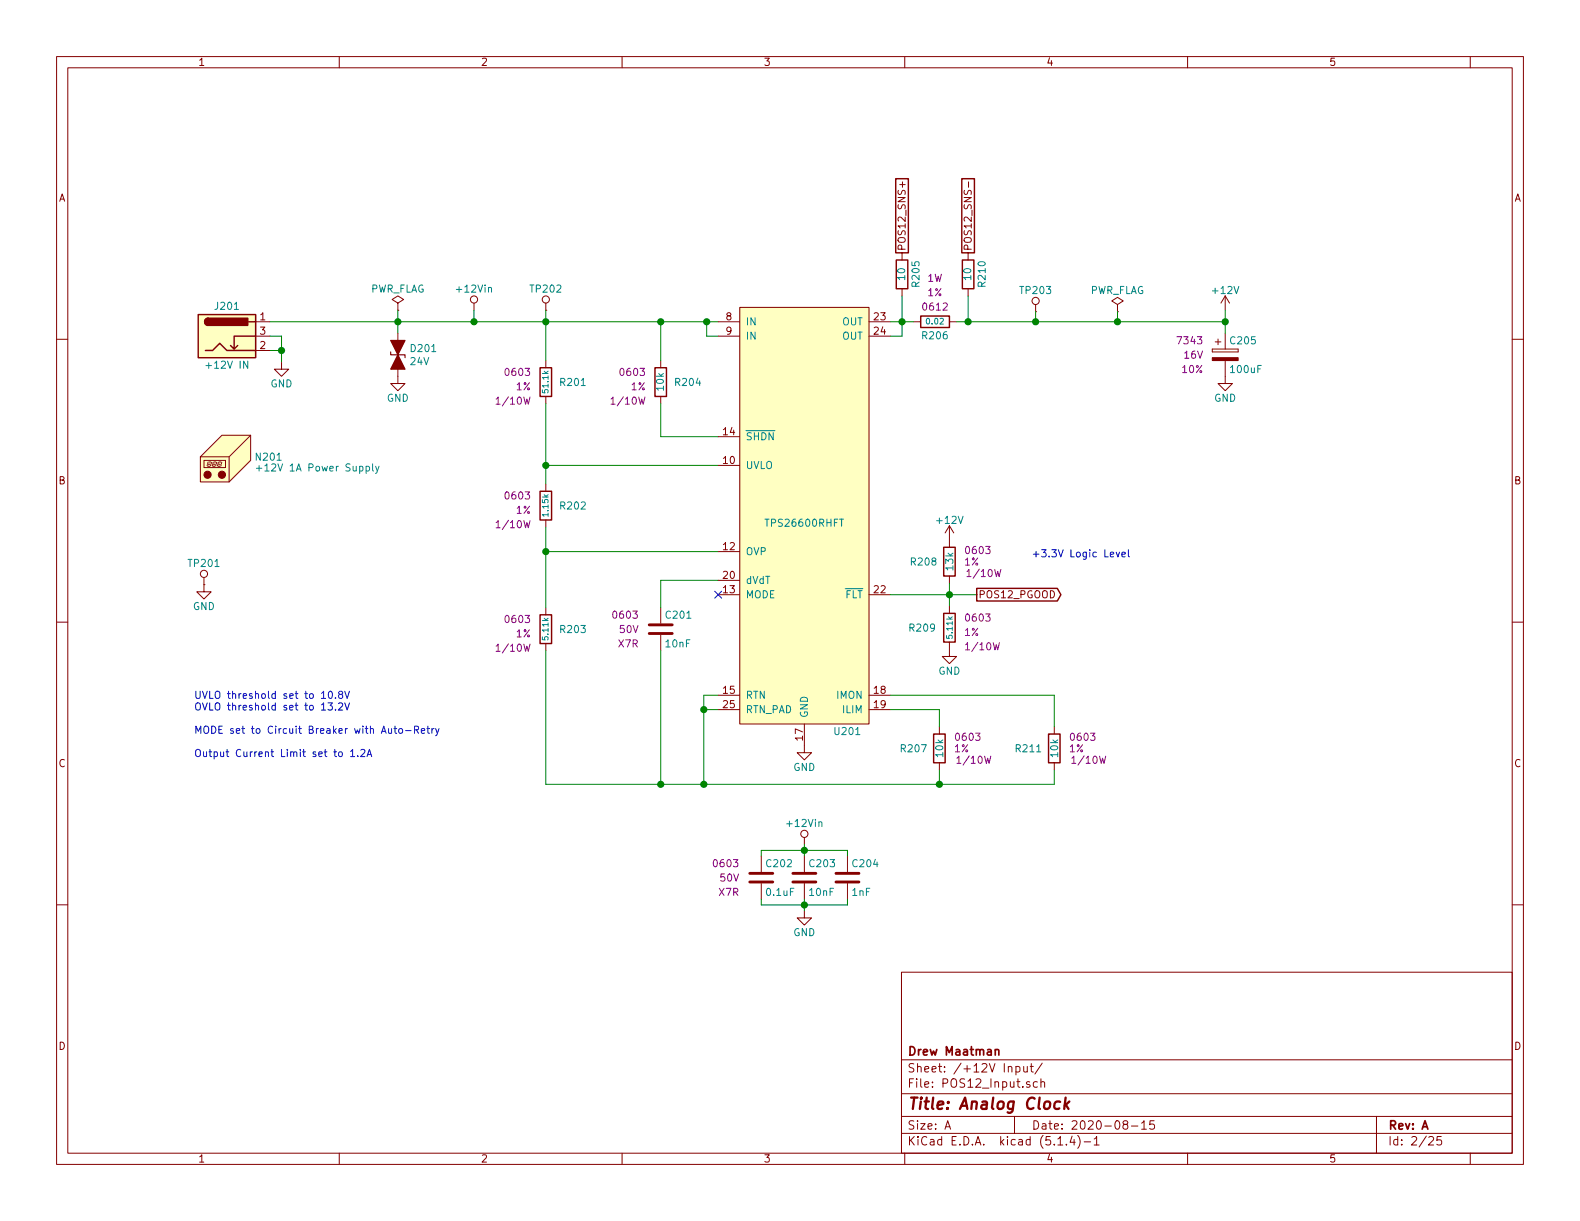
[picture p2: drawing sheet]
<svg xmlns="http://www.w3.org/2000/svg" width="279mm" height="216mm" viewBox="0 0 279 216" stroke-linecap="round" stroke-linejoin="round" font-family="sans-serif">
<g fill="none" stroke="#840000" stroke-width=".18">
<path d="M10 10h259.4v195.9h-259.4zM12 12h255.4v191.9h-255.4zM60 10v2M110 10v2M160 10v2M210 10v2M260 10v2M159.6 32.2v.9M171.3 32.2v.9M10 60h2M45.2 56.9h2.6M45.2 59.4h2.6"/>
<path d="M70.4 58.9v8.9h1.2l-1.2 1.3-1.3-1.3h1.3M70.4 53.6l1-.6-1-.7-1.1 .7 1.1 .6v1.3M70.4 54.9h.1M83.8 53.6v1.3M96.5 54.9h.1M96.5 53.6v1.3M127 56.9h3.8M127 59.4h3.8M130.8 54.4h22.9v73.6h-22.9zM153.7 56.9h3.8M153.7 59.4h3.8M159.5 44.7v1.3"/>
<path d="M159.5 51.1v1.2M161.5 56.9h1.3M167.9 56.9h1.3M171.2 44.7v1.3M171.2 51.1v1.2M183.1 55.1h.1M183.1 53.8v1.3M197.6 53.8l1-.6-1-.6-1 .6 1 .6v1.3M197.6 55.1h.1M215.4 59.9v1.1M216.7 52.3l-.8 1.3M216.7 52.3v2.6"/>
<path d="M216.7 58.9v2.8M216.7 52.3l.7 1.3M267.4 60h2M39.2 77h5.1v4.4l-3.8 3.8h-5.1v-4.4zM44.3 77l-3.8 3.8h-5.1M45.2 62h2.6M49.8 64v1.3h1.3l-1.3 1.2-1.3-1.2h1.3M96.5 63.8v1.2M96.5 70.1v1.3M116.8 63.8v1.2M116.8 70.1v1.3M127 77.2h3.8"/>
<path d="M214.4 61.7v.5zM214.4 62.2h4.5zM214.4 61.7h4.5zM214.9 60.5h1M216.7 63.8v4h1.2l-1.2 1.3-1.3-1.3h1.3M218.9 61.7v.5zM36.1 81.4h3.8v1.3h-3.8zM36.7 82.1l-.1 .2M36.7 82.4h.4M36.8 81.7l-.1 .3M36.8 82.1h.3M36.9 81.7h.3"/>
<path d="M37.3 82.1l-.1 .3M37.4 81.7l-.1 .3M37.6 82.1l-.1 .2M37.6 82.4h.4M37.7 81.7l-.1 .3M37.7 82.1h.3M37.8 81.7h.4M38.2 82.1v.3M38.3 81.7v.3M38.5 82.1v.2M38.6 82.4h.3M38.6 81.7v.3"/>
<path d="M38.7 82.1h.3M38.8 81.7h.3M39.1 82.1v.3M39.2 81.7v.3M40.5 80.8v4.4M96.5 85.6v1.3M96.5 91.9v1.3M127 82.3h3.8M127 97.5h3.8M167.9 93l-.8 1.2M167.9 93v3.8M167.9 93l.8 1.2"/>
<path d="M10 110h2M36.1 103.4h.1M36.1 103.4v1.2h1.2l-1.2 1.3-1.3-1.3h1.3M36.1 102.1v1.3M96.5 107.4v1.3M96.5 113.8v1.3M116.8 107.4v2.8M116.8 112.3v2.8M127 105.2h3.8M127 102.6h3.8M153.7 105.2h3.8M167.9 113.5v2.6h1.3l-1.3 1.2-1.3-1.2h1.3"/>
<path d="M167.9 101.9v1.2M167.9 107.2v1.3M267.4 110h2M127 122.9h3.8M127 125.5h3.8M142.2 128v5.1h1.3l-1.3 1.3-1.2-1.3h1.2M153.7 122.9h3.8M153.7 125.5h3.8M166.1 128.5v1.3M166.1 134.9v1.2M186.4 128.5v1.3M186.4 134.9v1.2"/>
<path d="M10 160h2M134.6 151.4v2.8M134.6 156.2v2.8M142.2 148.1v1.3M142.2 151.4v2.8M142.2 156.2v2.8M149.9 151.4v2.8M149.9 156.2v2.8M267.4 160h2M142.2 161v1.3h1.3l-1.3 1.3-1.2-1.3h1.2M159.4 171.9h108v32h-108zM159.4 197.4h108"/>
<path d="M159.4 193.4h108M159.4 187.4h108M167.1 199.7l.5-1.5 .5 1.5M167.2 199.2h.8M179.4 197.4v3M179.7 188.6h.4l.3 .2-.1 .6-.2 .2-.4-.1M179.7 188.6v1.5M181 188.6l.1 .9 .4 .1 .2-.2M181.7 188.6v1M182.1 191.3a.37 .37 0 0 0-.6 .2l.1 .2 .5 .1 .1 .2-.3 .3-.4-.1M182.2 188.6h.5M182.4 188.1v1.3l.3 .2"/>
<path d="M183.4 191.3h-.4l-.3 .2 .1 .6 .2 .2 .4-.1M184.1 191.4v-.1a.37 .37 0 0 1 .6 .2v.8M184.1 190.8v1.5M184.3 188l-1.3 1.9M198.9 198.8l-.3-.3 .1-.2a.48 .48 0 0 1 .6-.1l.1 .3-.1 .3-.6 .1a.48 .48 0 0 0 0 .6l.2 .2 .5-.2v-.4l-.2-.3M200.1 199.1h1.1M201.9 198.6l.4-.4v1.5M201.9 199.7h.8M204.1 198.2h-.7l-.1 .7 .2-.1h.5l.2 .2-.1 .5-.2 .2-.6-.2M243.4 197.4v6.5M60 203.9v2M110 203.9v2"/>
<path d="M159.4 200.4h108M160 203.9v2M187.1 202.5h.8M188.6 202.3v.2M189.6 200.9l-.4 1.1h.9M189.9 201.5v1M190.6 200.8a1.71 1.71 0 0 1 0 2.2M191.7 201.9h1.2M193.5 201.4l.4-.4v1.5M193.5 202.5h.9M210 203.9v2M252.7 201.1l.2-.1h.3l.3 .4-.9 1.1h.9"/>
<path d="M254.9 201h-.7l-.1 .7 .2-.2 .5 .1 .1 .2v.5l-.2 .2-.6-.2M260 203.9v2"/>
<circle cx="83.8" cy="53" r=".63"/>
<circle cx="96.5" cy="53" r=".63"/>
<circle cx="183.1" cy="53.2" r=".63"/>
<circle cx="36.1" cy="101.5" r=".63"/>
<circle cx="142.2" cy="147.4" r=".63"/>
</g>
<path d="M187.5 194.8a.68 .68 0 0 0-1 .3l-.1 .6 .2 .3 .1 .1 .6-.1M188.4 194.1l-.2 2M188.5 195.3l.5 .8M189.1 194.8l-.8 .7" fill="none" stroke="#840000" stroke-width=".41"/>
<path d="M176 185.7l.2-.1h.4v1M176 185.6v1" fill="none" stroke="#840000" stroke-width=".3"/>
<g fill="none" stroke="#840000" stroke-width=".25">
<path d="M158.4 31.6h2.2v13.1h-2.2zM170.1 31.6h2.2v13.1h-2.2zM35.1 55.6h10.1v7.6h-10.1zM36.8 56.3a.63 .63 0 0 0-.6 .6 .63 .63 0 0 0 .6 .6M43.9 56.9h1.3M45.2 59.4h-3.8v2.3l-.6-.6M158.5 46h2v5.1h-2zM162.8 55.9h5.1v2h-5.1zM170.2 46h2v5.1h-2zM36.3 62h1.3l1.3-1.3 1.2 1.3h5.1M42 61.1l-.6 .6M95.5 65h2v5.1h-2z"/>
<path d="M115.8 65h2.1v5.1h-2.1zM95.5 86.9h2v5h-2zM166.9 96.8h2v5.1h-2zM95.5 108.7h2v5.1h-2zM166.9 108.5h2v5h-2zM172.7 104h14.3l.6 1.2-.6 1.1h-14.3zM165.1 129.8h2v5.1h-2zM185.4 129.8h2.1v5.1h-2.1z"/>
</g>
<path d="M114.8 112h4.1M114.8 110.5h4.1M132.6 156h4.1M132.6 154.4h4.1M140.2 156h4.1M140.2 154.4h4.1M147.8 156h4.1M147.8 154.4h4.1" fill="none" stroke="#840000" stroke-width=".51"/>
<g fill="#ffffc2" stroke="#ffffc2" stroke-width=".18">
<path d="M130.8 54.4h22.9v73.6h-22.9z"/>
<path d="M39.2 77h5.1v4.4l-3.8 3.8h-5.1v-4.4z"/>
<path d="M35.1 55.6h10.1v7.6h-10.1z"/>
</g>
<g fill="#840000" stroke="#840000" stroke-width=".18">
<path d="M214.4 63.2h4.5v.6h-4.5z"/>
<circle cx="36.7" cy="83.9" r=".63"/>
<circle cx="39.2" cy="83.9" r=".63"/>
</g>
<path d="M45.3 82.8h1M45.8 82.3v1M65.9 82v1.1l.2 .2M66.4 82.4l.3 .9M67 82.4l-.4 1.2-.2 .1" fill="none" stroke="#008484" stroke-width=".18"/>
<g fill="#840000" stroke="#840000" stroke-width=".2">
<path d="M69.1 60.2h2.5l-1.2 2.5z"/>
<path d="M70.4 62.7l1.2 2.6h-2.5z"/>
</g>
<path d="M69.1 62.2v.5h2.5v.5" fill="none" stroke="#840000" stroke-width=".2"/>
<g fill="#840000" stroke="#840000" stroke-width=".25">
<path d="M36.4 56.4l.4-.1v1.2a.64 .64 0 0 1-.6-.4 .64 .64 0 0 1 .2-.7z"/>
<path d="M36.8 56.3h7v1.2h-7z"/>
</g>
<g fill="none" stroke="#008400" stroke-width=".18">
<path d="M47.8 56.9h79.2M47.8 59.4h2v4.6M70.4 54.9v4M83.8 54.9v2M96.5 54.9v8.9M116.8 56.9v6.9M125 56.9v2.5h2M157.5 56.9h4M159.5 52.3v7.1h-2M169.2 56.9h47.5M171.2 52.3v4.6M183.1 55.1v1.8"/>
<path d="M197.6 55.1v1.8M216.7 54.9v4M47.8 62h2M96.5 71.4v14.2M116.8 71.4v5.8h10.2M96.5 93.2v14.2M96.5 97.5h30.5M96.5 82.3h30.5M96.5 115.1v23.6h89.9v-2.6M116.8 115.1v23.6M127 102.6h-10.2v4.8M157.5 105.2h15.2"/>
<path d="M167.9 103.1v4.1M124.5 125.5h2.5M127 122.9h-2.5v15.8M157.5 125.5h8.6v3M157.5 122.9h28.9v5.6M166.1 136.1v2.6M134.6 159v1h15.3v-1M134.6 151.4v-1h15.3v1M142.2 149.4v2M142.2 159v2"/>
</g>
<g fill="none" stroke="#0000c2" stroke-width=".18">
<path d="M197.4 97.6l.3 .9 .3-.9M198.4 98l.6-.1v-.2l-.4-.1-.2 .2 .1 .6h.5M199.5 97.2v1.1l.2 .2M56.8 123.5h.8M56.8 125.6h.8M58 124.3h.8l-.4 .5 .3 .1v.6l-.5 .1-.2-.2M58.2 122.4l.2-.2a.69 .69 0 0 1 .4 .7 .69 .69 0 0 1-.4 .6l-.3-.2v-.3zM59.3 123.4v.1M59.3 125.4v.2M59.9 124.4l.5-.1 .2 .3-.8 1h.8M60 133l.3-.1 .2 .2-.1 .6-.3 .1-.2-.2zM60.1 122.8l-.2-.3 .2-.3h.3l.2 .3-.1 .2-.5 .1-.1 .2v.3l.2 .2 .4-.1 .1-.1v-.3l-.2-.2"/>
<path d="M61 122.2l.4 1.3 .4-1.3M61 124.3l.4 1.3 .4-1.3M62 132.9l.4-.4v1.3M62 133.8h.7M63.3 133.7v.1M63.8 132.6l.5-.1 .2 .4-.7 .9h.7M64.9 133.8l.4-1.3 .4 1.3M65 133.4h.6M69.7 128.8h.5M69.8 128.4v1.1l.4 .2M70.6 128.9l.3-.1 .3 .3-.1 .5-.3 .1-.3-.3zM71.7 129.2h1"/>
<path d="M73.3 129.1l.6-.1 .1-.5-.2-.1h-.5v1.3M73.6 129.1l.4 .6M74.5 129.2l.6-.1v-.2l-.4-.1-.2 .2 .1 .6h.5M75.5 128.8h.5M75.7 128.4v1.1l.3 .2M76.4 128.8v.9M76.8 128.8l-.4 .3M77 128.8l.3 .9M77.6 128.8l-.4 1.2-.2 .1"/>
</g>
<g fill="#008400" stroke="#008400" stroke-width=".25">
<circle cx="171.2" cy="56.9" r=".51"/>
<circle cx="70.4" cy="56.9" r=".51"/>
<circle cx="49.8" cy="62" r=".51"/>
<circle cx="216.7" cy="56.9" r=".51"/>
<circle cx="142.2" cy="150.4" r=".51"/>
<circle cx="183.1" cy="56.9" r=".51"/>
<circle cx="197.6" cy="56.9" r=".51"/>
<circle cx="142.2" cy="160" r=".51"/>
<circle cx="159.5" cy="56.9" r=".51"/>
<circle cx="125" cy="56.9" r=".51"/>
<circle cx="116.8" cy="138.7" r=".51"/>
<circle cx="167.9" cy="105.2" r=".51"/>
<circle cx="124.5" cy="125.5" r=".51"/>
<circle cx="166.1" cy="138.7" r=".51"/>
<circle cx="83.8" cy="56.9" r=".51"/>
<circle cx="116.8" cy="56.9" r=".51"/>
<circle cx="96.5" cy="56.9" r=".51"/>
<circle cx="96.5" cy="82.3" r=".51"/>
<circle cx="96.5" cy="97.5" r=".51"/>
<circle cx="124.5" cy="138.7" r=".51"/>
</g>
<path d="M126.4 104.5l1.2 1.3M127.6 104.5l-1.2 1.3" fill="none" stroke="#000084" stroke-width=".18"/>
<text font-size="2.8" fill="#840000" x="160.4" y="196.2">Title: Analog Clock</text>
<g font-size="2.1" fill="#840000">
<text x="160.4" y="189.6">Sheet: /+12V Input/</text>
<text x="160.4" y="186.6">Drew Maatman</text>
<text x="160.4" y="192.3">File: POS12_Input.sch</text>
<text x="160.4" y="202.5">KiCad E.D.A. kicad (5.1.4)-1</text>
<text x="160.4" y="199.7">Size: A</text>
<text x="182.4" y="199.7">Date: 2020-08-15</text>
<text x="245.4" y="199.7">Rev: A</text>
<text x="245.4" y="202.5">Id: 2/25</text>
</g>
<g font-size="1.8" fill="#840000">
<text x="35" y="11.6">1</text>
<text x="85" y="11.6">2</text>
<text x="135" y="11.6">3</text>
<text x="185" y="11.6">4</text>
<text x="235" y="11.6">5</text>
<text x="10.4" y="35.6">A</text>
<text x="267.8" y="35.6">A</text>
<text x="160.1" y="44.4" transform="rotate(-90 160.1 44.4)">POS12_SNS+</text>
<text x="171.8" y="44.4" transform="rotate(-90 171.8 44.4)">POS12_SNS-</text>
<text x="46" y="56.6">1</text>
<text x="46" y="59.2">3</text>
<text x="128.4" y="56.6">8</text>
<text x="128.4" y="59.2">9</text>
<text x="154.6" y="56.6">23</text>
<text x="154.6" y="59.2">24</text>
<text x="46" y="61.7">2</text>
<text x="127.9" y="77">14</text>
<text x="127.9" y="82">10</text>
<text x="10.4" y="85.6">B</text>
<text x="267.8" y="85.6">B</text>
<text x="127.9" y="97.3">12</text>
<text x="127.9" y="104.9">13</text>
<text x="127.9" y="102.4">20</text>
<text x="154.6" y="104.9">22</text>
<text x="173" y="105.8">POS12_PGOOD</text>
<text x="127.9" y="122.7">15</text>
<text x="127.9" y="125.2">25</text>
<text x="154.6" y="122.7">18</text>
<text x="154.6" y="125.2">19</text>
<text x="142" y="130.9" transform="rotate(-90 142 130.9)">17</text>
<text x="10.4" y="135.6">C</text>
<text x="267.8" y="135.6">C</text>
<text x="10.4" y="185.6">D</text>
<text x="267.8" y="185.6">D</text>
<text x="35" y="205.5">1</text>
<text x="85" y="205.5">2</text>
<text x="135" y="205.5">3</text>
<text x="185" y="205.5">4</text>
<text x="235" y="205.5">5</text>
</g>
<g font-size="1.8" fill="#008484">
<text x="65.4" y="51.7">PWR_FLAG</text>
<text x="80.9" y="51.7">+12Vin</text>
<text x="93.9" y="51.7">TP202</text>
<text x="160.1" y="49.5" transform="rotate(-90 160.1 49.5)">10</text>
<text x="162.6" y="50.6" transform="rotate(-90 162.6 50.6)">R205</text>
<text x="171.8" y="49.5" transform="rotate(-90 171.8 49.5)">10</text>
<text x="174.3" y="50.6" transform="rotate(-90 174.3 50.6)">R210</text>
<text x="180.5" y="52">TP203</text>
<text x="192.7" y="52">PWR_FLAG</text>
<text x="214.6" y="52">+12V</text>
<text x="38.2" y="54.8">J201</text>
<text x="131.8" y="57.5">IN</text>
<text x="148.9" y="57.5">OUT</text>
<text x="163.2" y="60">R206</text>
<text x="36.9" y="65.2">+12V IN</text>
<text x="72.6" y="64.6">24V</text>
<text x="72.8" y="62.3">D201</text>
<text x="131.8" y="60.1">IN</text>
<text x="148.9" y="60.1">OUT</text>
<text x="217.7" y="60.9">C205</text>
<text x="217.8" y="66">100uF</text>
<text x="47.8" y="68.5">GND</text>
<text x="68.4" y="71">GND</text>
<text x="99.2" y="68.2">R201</text>
<text x="117.4" y="69" transform="rotate(-90 117.4 69)">10k</text>
<text x="119.5" y="68.2">R204</text>
<text x="214.7" y="71">GND</text>
<text x="131.8" y="77.9">SHDN</text>
<text x="45.4" y="81.5">N201</text>
<text x="46.6" y="83.4">+12V 1A Power Supply</text>
<text x="131.8" y="82.9">UVLO</text>
<text x="99.2" y="90.1">R202</text>
<text x="135.7" y="93.1">TPS26600RHFT</text>
<text x="165.8" y="92.6">+12V</text>
<text x="33.5" y="100.3">TP201</text>
<text x="131.8" y="98.2">OVP</text>
<text x="161.2" y="100">R208</text>
<text x="168.6" y="100.8" transform="rotate(-90 168.6 100.8)">13k</text>
<text x="34.1" y="107.9">GND</text>
<text x="131.8" y="105.8">MODE</text>
<text x="131.8" y="103.3">dVdT</text>
<text x="149.4" y="105.8">FLT</text>
<text x="99.2" y="111.9">R203</text>
<text x="117.9" y="109.4">C201</text>
<text x="161" y="111.7">R209</text>
<text x="117.8" y="114.5">10nF</text>
<text x="165.9" y="119.3">GND</text>
<text x="131.8" y="123.6">RTN</text>
<text x="148" y="123.6">IMON</text>
<text x="131.8" y="126.1">RTN_PAD</text>
<text x="142.9" y="127" transform="rotate(-90 142.9 127)">GND</text>
<text x="147.7" y="130">U201</text>
<text x="149.1" y="126.1">ILIM</text>
<text x="140.3" y="136.3">GND</text>
<text x="159.4" y="133">R207</text>
<text x="166.8" y="133.8" transform="rotate(-90 166.8 133.8)">10k</text>
<text x="179.8" y="133">R211</text>
<text x="187.1" y="133.8" transform="rotate(-90 187.1 133.8)">10k</text>
<text x="139.4" y="146.2">+12Vin</text>
<text x="135.7" y="153.3">C202</text>
<text x="143.3" y="153.3">C203</text>
<text x="150.9" y="153.3">C204</text>
<text x="135.6" y="158.4">0.1uF</text>
<text x="143.2" y="158.4">10nF</text>
<text x="150.7" y="158.4">1nF</text>
<text x="140.3" y="165.5">GND</text>
</g>
<g font-size="1.8" fill="#840084">
<text x="164" y="49.8">1W</text>
<text x="164.1" y="52.4">1%</text>
<text x="163.4" y="54.9">0612</text>
<text x="208.4" y="60.9">7343</text>
<text x="209.1" y="66">10%</text>
<text x="209.4" y="63.4">16V</text>
<text x="88.2" y="71.6">1/10W</text>
<text x="89.5" y="66.5">0603</text>
<text x="91.3" y="69">1%</text>
<text x="108.5" y="71.6">1/10W</text>
<text x="109.9" y="66.5">0603</text>
<text x="111.6" y="69">1%</text>
<text x="89.5" y="88.3">0603</text>
<text x="88.2" y="93.4">1/10W</text>
<text x="91.3" y="90.9">1%</text>
<text x="170.6" y="100">1%</text>
<text x="171" y="98">0603</text>
<text x="171.4" y="102">1/10W</text>
<text x="89.5" y="110.2">0603</text>
<text x="91.3" y="112.7">1%</text>
<text x="108.6" y="109.4">0603</text>
<text x="109.6" y="111.9">50V</text>
<text x="170.6" y="112.4">1%</text>
<text x="171" y="109.9">0603</text>
<text x="88.2" y="115.2">1/10W</text>
<text x="109.4" y="114.5">X7R</text>
<text x="171.2" y="115">1/10W</text>
<text x="169.2" y="131">0603</text>
<text x="189.5" y="131">0603</text>
<text x="168.8" y="133">1%</text>
<text x="169.6" y="135.1">1/10W</text>
<text x="189.1" y="133">1%</text>
<text x="190" y="135.1">1/10W</text>
<text x="126.4" y="153.3">0603</text>
<text x="127.4" y="155.9">50V</text>
<text x="127.2" y="158.4">X7R</text>
</g>
<g font-size="1.8" fill="#0000c2">
<text x="182.4" y="98.6">+3.3V Logic Level</text>
<text x="34.3" y="123.6">UVLO threshold set to 10.8V</text>
<text x="34.3" y="125.6">OVLO threshold set to 13.2V</text>
<text x="34.3" y="129.7">MODE set to Circuit Breaker with Auto-Retry</text>
<text x="34.3" y="133.9">Output Current Limit set to 1.2A</text>
</g>
<g font-size="1.4" fill="#008484">
<text x="164" y="57.4">0.02</text>
<text x="97" y="69.3" transform="rotate(-90 97 69.3)">51.1k</text>
<text x="97" y="91.2" transform="rotate(-90 97 91.2)">1.15k</text>
<text x="97" y="113" transform="rotate(-90 97 113)">5.11k</text>
<text x="168.5" y="112.8" transform="rotate(-90 168.5 112.8)">5.11k</text>
</g>
</svg>
